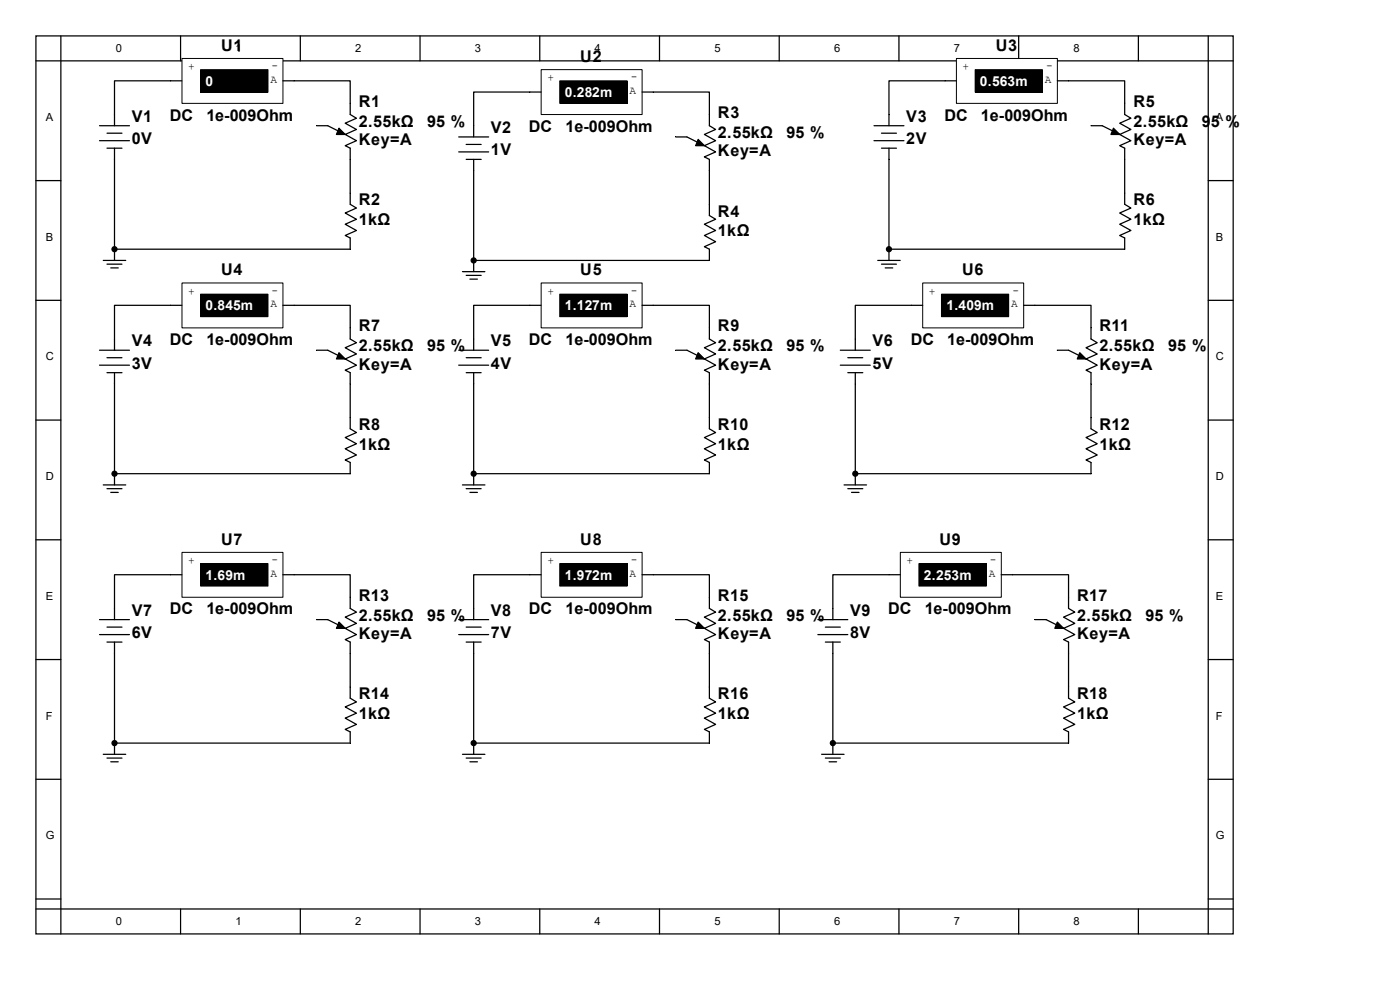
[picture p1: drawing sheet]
<svg xmlns="http://www.w3.org/2000/svg" width="297mm" height="210mm" viewBox="0 0 297 210" stroke-linecap="round" stroke-linejoin="round" font-family="sans-serif">
<g fill="none" stroke="#000" stroke-width=".26">
<path d="M7.6 7.6h254v190.5h-254zM7.6 12.9h254M12.9 7.6v190.5M38.3 7.6v5.3M63.7 7.6v5.3M89.1 7.6v5.3M114.5 7.6v5.3M139.9 7.6v5.3M165.3 7.6v5.3M190.7 7.6v5.3M216.1 7.6v5.3M241.5 7.6v5.3"/>
<path d="M256.3 7.6v190.5M7.6 38.3h5.3M21.1 26.7h6.4M21.1 29.8h6.4M22.7 28.3h3.2M22.7 31.4h3.2M24.3 24.3v2.4M24.3 31.4v2.4M256.3 38.3h5.3M7.6 63.7h5.3M256.3 63.7h5.3M7.6 89.1h5.3"/>
<path d="M256.3 89.1h5.3M7.6 114.5h5.3M256.3 114.5h5.3M7.6 139.9h5.3M256.3 139.9h5.3M7.6 165.3h5.3M256.3 165.3h5.3M7.6 190.7h5.3M7.6 192.8h254M38.3 192.8v5.3M63.7 192.8v5.3M89.1 192.8v5.3"/>
<path d="M114.5 192.8v5.3M139.9 192.8v5.3M165.3 192.8v5.3M190.7 192.8v5.3M216.1 192.8v5.3M241.5 192.8v5.3M256.3 190.7h5.3"/>
</g>
<path d="M38.7 12.4h21.3v9.5h-21.3z" fill="#fff"/>
<path d="M38.6 12.4h21.4v9.5h-21.4zM42.5 14.8h14.4v4.8h-14.4z" fill="none" stroke="#000" stroke-width=".21"/>
<path d="M42.6 14.8h14.3v4.8h-14.3z" fill="#000"/>
<g fill="none" stroke="#000" stroke-width=".26">
<path d="M38.6 17.1h-14.3v7.2M60 17.1h14.3v7.2l1.3 .8-2.4 1 2.4 1.4-2.4 1 2.4 1.3-2.4 1.1 1.1 .5v11.9l1.3 .8-2.4 1.1 2.4 1.3-2.4 1.1 2.4 1.3-2.4 1.1 1.1 .5v2.4h-50M24.3 33.8v21.4M67.2 26.7h2.3l3.7 1.8M97.3 29.1h6.4M97.3 32.2h6.4M98.9 30.6h3.2M98.9 33.8h3.2M100.5 26.7v2.4M100.5 33.8v2.4M21.9 55.2h4.8M22.7 56h3.2"/>
<path d="M23.5 56.8h1.6M24.3 52.9h.1"/>
</g>
<g fill="#000" stroke="#000" stroke-width=".26">
<path d="M71.9 27.2l1.3 1.3h-1.8z"/>
<circle cx="24.3" cy="52.9" r=".53"/>
</g>
<path d="M114.9 14.8h21.3v9.5h-21.3z" fill="#fff"/>
<path d="M114.8 14.8h21.4v9.5h-21.4zM118.7 17.1h14.4v4.8h-14.4z" fill="none" stroke="#000" stroke-width=".21"/>
<path d="M118.8 17.2h14.3v4.7h-14.3z" fill="#000"/>
<g fill="none" stroke="#000" stroke-width=".26">
<path d="M114.8 19.5h-14.3v7.2M136.2 19.5h14.3v7.2l1.3 .8-2.4 1 2.4 1.3-2.4 1.1 2.4 1.3-2.4 1.1 1.1 .5v11.9l1.3 .8-2.4 1.1 2.4 1.3-2.4 1.1 2.4 1.3-2.4 1 1.1 .6v2.3h-50M100.5 36.2v21.4M143.4 29.1h2.3l3.7 1.8M185.4 26.7h6.4M185.4 29.8h6.4M187 28.3h3.2M187 31.4h3.2M188.6 24.3v2.4M188.6 31.4v2.4M98.1 57.6h4.8M98.9 58.4h3.2"/>
<path d="M99.7 59.2h1.6M100.5 55.2h.1"/>
</g>
<g fill="#000" stroke="#000" stroke-width=".26">
<path d="M148.1 29.6l1.3 1.3h-1.8z"/>
<circle cx="100.5" cy="55.2" r=".53"/>
</g>
<path d="M202.9 12.4h21.4v9.5h-21.4z" fill="#fff"/>
<path d="M202.9 12.4h21.4v9.5h-21.4zM206.9 14.8h14.2v4.8h-14.2z" fill="none" stroke="#000" stroke-width=".21"/>
<path d="M206.9 14.8h14.2v4.8h-14.2z" fill="#000"/>
<g fill="none" stroke="#000" stroke-width=".26">
<path d="M202.9 17.1h-14.3v7.2M224.3 17.1h14.3v7.2l1.3 .8-2.4 1 2.4 1.4-2.4 1 2.4 1.3-2.4 1.1 1.1 .5v11.9l1.3 .8-2.4 1.1 2.4 1.3-2.4 1.1 2.4 1.3-2.4 1.1 1.1 .5v2.4h-50M188.6 33.8v21.4M231.5 26.7h2.3l3.7 1.8M186.2 55.2h4.8M187 56h3.2M187.8 56.8h1.6M188.6 52.9h.1M21.1 74.3h6.4M21.1 77.5h6.4M22.7 75.9h3.2M22.7 79.1h3.2"/>
<path d="M24.3 71.9v2.4M24.3 79.1v2.3"/>
</g>
<g fill="#000" stroke="#000" stroke-width=".26">
<path d="M236.2 27.2l1.3 1.3h-1.8z"/>
<circle cx="188.6" cy="52.9" r=".53"/>
</g>
<path d="M38.7 60.1h21.3v9.5h-21.3z" fill="#fff"/>
<path d="M38.6 60h21.4v9.6h-21.4zM42.5 62.4h14.4v4.8h-14.4z" fill="none" stroke="#000" stroke-width=".21"/>
<path d="M42.6 62.4h14.3v4.8h-14.3z" fill="#000"/>
<g fill="none" stroke="#000" stroke-width=".26">
<path d="M38.6 64.8h-14.3v7.1M60 64.8h14.3v7.1l1.3 .8-2.4 1.1 2.4 1.3-2.4 1 2.4 1.4-2.4 1 1.1 .6v11.9l1.3 .8-2.4 1 2.4 1.3-2.4 1.1 2.4 1.3-2.4 1.1 1.1 .5v2.4h-50M67.2 74.3h2.3l3.7 1.8M97.3 74.3h6.4M97.3 77.5h6.4M98.9 75.9h3.2M98.9 79.1h3.2M100.5 71.9v2.4M100.5 79.1v2.3M24.3 81.4v21.5M21.9 102.9h4.8M22.7 103.7h3.2"/>
<path d="M23.5 104.5h1.6M24.3 100.5h.1"/>
</g>
<g fill="#000" stroke="#000" stroke-width=".26">
<path d="M71.9 74.8l1.3 1.3h-1.8z"/>
<circle cx="24.3" cy="100.5" r=".53"/>
</g>
<path d="M114.9 60.1h21.3v9.5h-21.3z" fill="#fff"/>
<path d="M114.8 60h21.4v9.6h-21.4zM118.7 62.4h14.4v4.8h-14.4z" fill="none" stroke="#000" stroke-width=".21"/>
<path d="M118.8 62.4h14.3v4.8h-14.3z" fill="#000"/>
<g fill="none" stroke="#000" stroke-width=".26">
<path d="M114.8 64.8h-14.3v7.1M136.2 64.8h14.3v7.1l1.3 .8-2.4 1.1 2.4 1.3-2.4 1 2.4 1.4-2.4 1 1.1 .6v11.9l1.3 .8-2.4 1 2.4 1.3-2.4 1.1 2.4 1.3-2.4 1.1 1.1 .5v2.4h-50M143.4 74.3h2.3l3.7 1.8M178.3 74.3h6.3M178.3 77.5h6.3M179.9 75.9h3.1M179.9 79.1h3.1M181.5 71.9v2.4M181.5 79.1v2.3M100.5 81.4v21.5M98.1 102.9h4.8M98.9 103.7h3.2"/>
<path d="M99.7 104.5h1.6M100.5 100.5h.1"/>
</g>
<g fill="#000" stroke="#000" stroke-width=".26">
<path d="M148.1 74.8l1.3 1.3h-1.8z"/>
<circle cx="100.5" cy="100.5" r=".53"/>
</g>
<path d="M195.8 60.1h21.4v9.5h-21.4z" fill="#fff"/>
<path d="M195.7 60h21.5v9.6h-21.5zM199.7 62.4h14.3v4.8h-14.3z" fill="none" stroke="#000" stroke-width=".21"/>
<path d="M199.8 62.4h14.2v4.8h-14.2z" fill="#000"/>
<g fill="none" stroke="#000" stroke-width=".26">
<path d="M195.7 64.8h-14.2v7.1M217.2 64.8h14.3v7.1l1.3 .8-2.4 1.1 2.4 1.3-2.4 1 2.4 1.4-2.4 1 1.1 .6v11.9l1.3 .8-2.4 1 2.4 1.3-2.4 1.1 2.4 1.3-2.4 1.1 1.1 .5v2.4h-50M224.3 74.3h2.4l3.7 1.8M181.5 81.4v21.5M179.1 102.9h4.7M179.9 103.7h3.1M180.7 104.5h1.5M181.5 100.5h.1M21.1 131.4h6.4M21.1 134.6h6.4M22.7 133h3.2M22.7 136.2h3.2"/>
<path d="M24.3 129.1v2.3M24.3 136.2v2.4"/>
</g>
<g fill="#000" stroke="#000" stroke-width=".26">
<path d="M229.1 74.8l1.3 1.3h-1.9z"/>
<circle cx="181.5" cy="100.5" r=".53"/>
</g>
<path d="M38.7 117.2h21.3v9.5h-21.3z" fill="#fff"/>
<path d="M38.6 117.2h21.4v9.5h-21.4zM42.5 119.5h14.4v4.8h-14.4z" fill="none" stroke="#000" stroke-width=".21"/>
<path d="M42.6 119.6h14.3v4.7h-14.3z" fill="#000"/>
<g fill="none" stroke="#000" stroke-width=".26">
<path d="M24.3 138.6v21.4M38.6 121.9h-14.3v7.2M60 121.9h14.3v7.2l1.3 .8-2.4 1 2.4 1.3-2.4 1.1 2.4 1.3-2.4 1.1 1.1 .5v11.9l1.3 .8-2.4 1.1 2.4 1.3-2.4 1 2.4 1.4-2.4 1 1.1 .6v2.3h-50M67.2 131.4h2.3l3.7 1.9M97.3 131.4h6.4M97.3 134.6h6.4M98.9 133h3.2M98.9 136.2h3.2M100.5 129.1v2.3M100.5 136.2v2.4M24.3 157.6h.1M21.9 160h4.8"/>
<path d="M22.7 160.8h3.2M23.5 161.6h1.6"/>
</g>
<g fill="#000" stroke="#000" stroke-width=".26">
<path d="M71.9 132l1.3 1.3h-1.8z"/>
<circle cx="24.3" cy="157.6" r=".53"/>
</g>
<path d="M114.9 117.2h21.3v9.5h-21.3z" fill="#fff"/>
<path d="M114.8 117.2h21.4v9.5h-21.4zM118.7 119.5h14.4v4.8h-14.4z" fill="none" stroke="#000" stroke-width=".21"/>
<path d="M118.8 119.6h14.3v4.7h-14.3z" fill="#000"/>
<g fill="none" stroke="#000" stroke-width=".26">
<path d="M100.5 138.6v21.4M114.8 121.9h-14.3v7.2M136.2 121.9h14.3v7.2l1.3 .8-2.4 1 2.4 1.3-2.4 1.1 2.4 1.3-2.4 1.1 1.1 .5v11.9l1.3 .8-2.4 1.1 2.4 1.3-2.4 1 2.4 1.4-2.4 1 1.1 .6v2.3h-50M143.4 131.4h2.3l3.7 1.9M173.5 131.4h6.4M173.5 134.6h6.4M175.1 133h3.2M175.1 136.2h3.2M176.7 129.1v2.3M176.7 136.2v2.4M100.5 157.6h.1M98.1 160h4.8"/>
<path d="M98.9 160.8h3.2M99.7 161.6h1.6"/>
</g>
<g fill="#000" stroke="#000" stroke-width=".26">
<path d="M148.1 132l1.3 1.3h-1.8z"/>
<circle cx="100.5" cy="157.6" r=".53"/>
</g>
<path d="M191.1 117.2h21.3v9.5h-21.3z" fill="#fff"/>
<path d="M191 117.2h21.4v9.5h-21.4zM194.9 119.5h14.4v4.8h-14.4z" fill="none" stroke="#000" stroke-width=".21"/>
<path d="M195 119.6h14.3v4.7h-14.3z" fill="#000"/>
<path d="M176.7 138.6v21.4M191 121.9h-14.3v7.2M212.4 121.9h14.3v7.2l1.3 .8-2.4 1 2.4 1.3-2.4 1.1 2.4 1.3-2.4 1.1 1.1 .5v11.9l1.3 .8-2.4 1.1 2.4 1.3-2.4 1 2.4 1.4-2.4 1 1.1 .6v2.3h-50M219.6 131.4h2.3l3.7 1.9M176.7 157.6h.1M174.3 160h4.8M175.1 160.8h3.2M175.9 161.6h1.6" fill="none" stroke="#000" stroke-width=".26"/>
<g fill="#000" stroke="#000" stroke-width=".26">
<path d="M224.3 132l1.3 1.3h-1.8z"/>
<circle cx="176.7" cy="157.6" r=".53"/>
</g>
<g font-size="3.4">
<text x="46.9" y="10.8">U1</text>
<text x="211.2" y="10.8">U3</text>
<text x="123.1" y="13.1">U2</text>
<text x="76.1" y="22.6">R1</text>
<text x="240.5" y="22.6">R5</text>
<text x="27.9" y="25.8">V1</text>
<text x="36" y="25.6">DC</text>
<text x="43.8" y="25.6">1e-009Ohm</text>
<text x="76.1" y="26.9">2.55kΩ</text>
<text x="90.6" y="26.9">95 %</text>
<text x="104.1" y="28.2">V2</text>
<text x="112.2" y="27.9">DC</text>
<text x="120" y="27.9">1e-009Ohm</text>
<text x="152.3" y="25">R3</text>
<text x="152.3" y="29.3">2.55kΩ</text>
<text x="166.8" y="29.3">95 %</text>
<text x="192.2" y="25.8">V3</text>
<text x="200.4" y="25.6">DC</text>
<text x="208.1" y="25.6">1e-009Ohm</text>
<text x="240.5" y="26.9">2.55kΩ</text>
<text x="255" y="26.9">95 %</text>
<text x="27.9" y="30.6">0V</text>
<text x="76.1" y="30.8">Key=A</text>
<text x="104.1" y="33">1V</text>
<text x="152.3" y="33.2">Key=A</text>
<text x="192.2" y="30.6">2V</text>
<text x="240.5" y="30.8">Key=A</text>
<text x="76.1" y="43.6">R2</text>
<text x="76.1" y="47.8">1kΩ</text>
<text x="152.3" y="45.9">R4</text>
<text x="240.5" y="43.6">R6</text>
<text x="240.5" y="47.8">1kΩ</text>
<text x="152.3" y="50.2">1kΩ</text>
<text x="46.9" y="58.4">U4</text>
<text x="123.1" y="58.4">U5</text>
<text x="204.1" y="58.4">U6</text>
<text x="76.1" y="70.3">R7</text>
<text x="152.3" y="70.3">R9</text>
<text x="233.3" y="70.3">R11</text>
<text x="27.9" y="73.4">V4</text>
<text x="36" y="73.2">DC</text>
<text x="43.8" y="73.2">1e-009Ohm</text>
<text x="76.1" y="74.5">2.55kΩ</text>
<text x="90.6" y="74.5">95 %</text>
<text x="104.1" y="73.4">V5</text>
<text x="112.2" y="73.2">DC</text>
<text x="120" y="73.2">1e-009Ohm</text>
<text x="152.3" y="74.5">2.55kΩ</text>
<text x="166.8" y="74.5">95 %</text>
<text x="185.1" y="73.4">V6</text>
<text x="193.3" y="73.2">DC</text>
<text x="200.9" y="73.2">1e-009Ohm</text>
<text x="233.3" y="74.5">2.55kΩ</text>
<text x="247.9" y="74.5">95 %</text>
<text x="27.9" y="78.2">3V</text>
<text x="76.1" y="78.4">Key=A</text>
<text x="104.1" y="78.2">4V</text>
<text x="152.3" y="78.4">Key=A</text>
<text x="185.1" y="78.2">5V</text>
<text x="233.3" y="78.4">Key=A</text>
<text x="76.1" y="91.2">R8</text>
<text x="76.1" y="95.4">1kΩ</text>
<text x="152.3" y="91.2">R10</text>
<text x="152.3" y="95.4">1kΩ</text>
<text x="233.3" y="91.2">R12</text>
<text x="233.3" y="95.4">1kΩ</text>
<text x="46.9" y="115.5">U7</text>
<text x="123.1" y="115.5">U8</text>
<text x="199.3" y="115.5">U9</text>
<text x="27.9" y="130.6">V7</text>
<text x="36" y="130.3">DC</text>
<text x="43.8" y="130.3">1e-009Ohm</text>
<text x="76.1" y="127.4">R13</text>
<text x="76.1" y="131.7">2.55kΩ</text>
<text x="90.6" y="131.7">95 %</text>
<text x="104.1" y="130.6">V8</text>
<text x="112.2" y="130.3">DC</text>
<text x="120" y="130.3">1e-009Ohm</text>
<text x="152.3" y="127.4">R15</text>
<text x="152.3" y="131.7">2.55kΩ</text>
<text x="166.8" y="131.7">95 %</text>
<text x="180.3" y="130.6">V9</text>
<text x="188.4" y="130.3">DC</text>
<text x="196.2" y="130.3">1e-009Ohm</text>
<text x="228.5" y="127.4">R17</text>
<text x="228.5" y="131.7">2.55kΩ</text>
<text x="243" y="131.7">95 %</text>
<text x="27.9" y="135.4">6V</text>
<text x="76.1" y="135.6">Key=A</text>
<text x="104.1" y="135.4">7V</text>
<text x="152.3" y="135.6">Key=A</text>
<text x="180.3" y="135.4">8V</text>
<text x="228.5" y="135.6">Key=A</text>
<text x="76.1" y="148.3">R14</text>
<text x="152.3" y="148.3">R16</text>
<text x="228.5" y="148.3">R18</text>
<text x="76.1" y="152.6">1kΩ</text>
<text x="152.3" y="152.6">1kΩ</text>
<text x="228.5" y="152.6">1kΩ</text>
</g>
<g font-size="2.9" fill="#fff">
<text x="43.6" y="18.2">0</text>
<text x="119.8" y="20.6">0.282m</text>
<text x="207.9" y="18.2">0.563m</text>
<text x="43.6" y="65.8">0.845m</text>
<text x="119.8" y="65.8">1.127m</text>
<text x="200.8" y="65.8">1.409m</text>
<text x="43.6" y="122.9">1.69m</text>
<text x="119.8" y="122.9">1.972m</text>
<text x="196" y="122.9">2.253m</text>
</g>
<g font-size="2.4">
<text x="24.6" y="11.1">0</text>
<text x="50" y="11.1">1</text>
<text x="75.4" y="11.1">2</text>
<text x="100.8" y="11.1">3</text>
<text x="126.2" y="11.1">4</text>
<text x="151.6" y="11.1">5</text>
<text x="177" y="11.1">6</text>
<text x="202.4" y="11.1">7</text>
<text x="227.8" y="11.1">8</text>
<text x="39.9" y="14.9">+</text>
<text x="57.4" y="17.5">A</text>
<text x="57.6" y="14.6">-</text>
<text x="116.1" y="17.3">+</text>
<text x="133.8" y="17">-</text>
<text x="204.2" y="14.9">+</text>
<text x="221.7" y="17.5">A</text>
<text x="222" y="14.6">-</text>
<text x="133.6" y="19.9">A</text>
<text x="9.7" y="25.7">A</text>
<text x="257.9" y="25.7">A</text>
<text x="9.7" y="51.1">B</text>
<text x="257.9" y="51.1">B</text>
<text x="39.9" y="62.5">+</text>
<text x="57.4" y="65.2">A</text>
<text x="57.6" y="62.3">-</text>
<text x="116.1" y="62.5">+</text>
<text x="133.6" y="65.2">A</text>
<text x="133.8" y="62.3">-</text>
<text x="197.1" y="62.5">+</text>
<text x="214.5" y="65.2">A</text>
<text x="214.8" y="62.3">-</text>
<text x="9.7" y="76.5">C</text>
<text x="257.9" y="76.5">C</text>
<text x="9.7" y="101.9">D</text>
<text x="257.9" y="101.9">D</text>
<text x="39.9" y="119.7">+</text>
<text x="57.6" y="119.4">-</text>
<text x="116.1" y="119.7">+</text>
<text x="133.8" y="119.4">-</text>
<text x="192.3" y="119.7">+</text>
<text x="210" y="119.4">-</text>
<text x="57.4" y="122.3">A</text>
<text x="133.6" y="122.3">A</text>
<text x="209.8" y="122.3">A</text>
<text x="9.7" y="127.3">E</text>
<text x="257.9" y="127.3">E</text>
<text x="9.7" y="152.7">F</text>
<text x="257.9" y="152.7">F</text>
<text x="9.7" y="178.1">G</text>
<text x="257.9" y="178.1">G</text>
<text x="24.6" y="196.3">0</text>
<text x="50" y="196.3">1</text>
<text x="75.4" y="196.3">2</text>
<text x="100.8" y="196.3">3</text>
<text x="126.2" y="196.3">4</text>
<text x="151.6" y="196.3">5</text>
<text x="177" y="196.3">6</text>
<text x="202.4" y="196.3">7</text>
<text x="227.8" y="196.3">8</text>
</g>
</svg>
